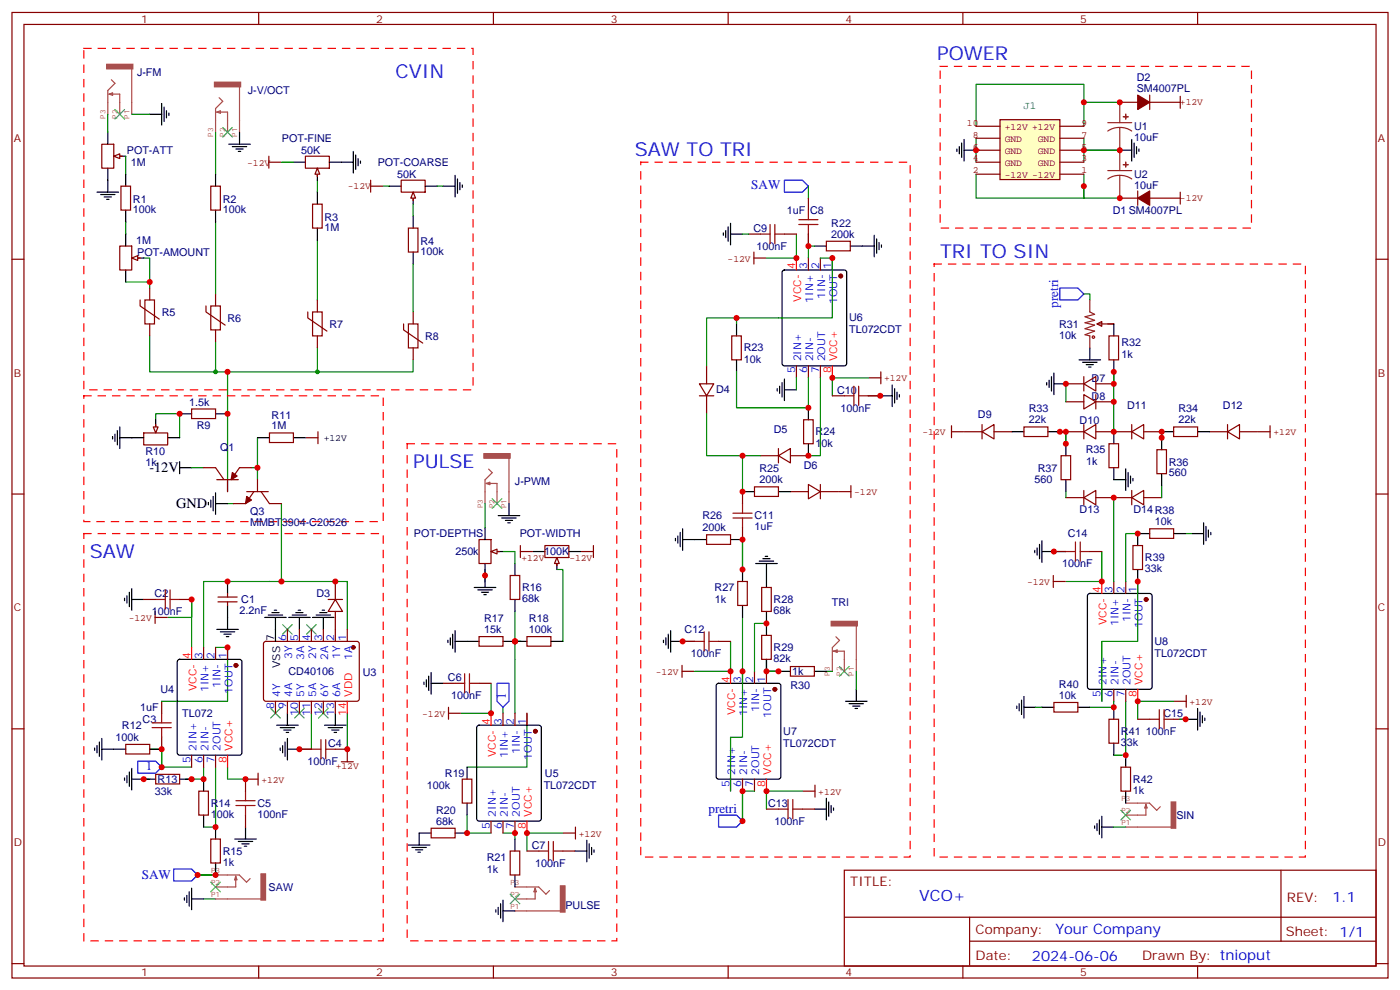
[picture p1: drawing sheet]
<svg xmlns="http://www.w3.org/2000/svg" width="412mm" height="292mm" viewBox="0 0 412 292" stroke-linecap="round" stroke-linejoin="round" font-family="sans-serif">
<path d="M83.3 183.9l2.8 2.9M86.1 183.9l-2.8 2.9M90.3 183.9l2.8 2.9M93.1 183.9l-2.8 2.9M79.7 208.6l2.8 2.9M82.5 208.6l-2.8 2.9M86.8 208.6l2.8 2.9M89.6 208.6l-2.8 2.9M93.8 208.6l2.9 2.9M96.7 208.6l-2.9 2.9M62.1 259.8l2.8 2.8M64.9 259.8l-2.8 2.8" fill="none" stroke="#3c3" stroke-width=".35"/>
<path d="M44.8 214.3h5.6M44.8 212.9h5.6M47.6 210v2.9M47.6 214.3v2.8" fill="none" stroke="#a10000" stroke-width=".35"/>
<g fill="none" stroke="#870000" stroke-width=".35">
<path d="M141.1 158.9h3.5v7h-3.5zM145.3 162.4h1.8M77.8 189.1l.5-.2h27.1l.4 .7v16.5l-.7 .4h-27.1l-.4-.7v-16.2zM84.7 185.3v3.6M88.2 185.3v3.6M91.7 185.3v3.6M95.2 185.3v3.6M98.8 185.3v3.6M102.3 185.3v3.6M47.6 206.5v3.5M47.6 217.1v3.5M81.1 206.5v3.5"/>
<path d="M84.7 206.5v3.5M88.2 206.5v3.5M91.7 206.5v3.5M95.2 206.5v3.5M98.8 206.5v3.5"/>
</g>
<g fill="none" stroke="#008700" stroke-width=".35">
<path d="M112.9 54.8h1.8M128.8 54.8h1.7M287.5 44.2h1.1M319.3 44.2h10.5M98.8 171.2h3.5v14.1M142.9 167.7v3.5M49.4 181.8h7v-5.3v14.1M63.5 190.6h3.5v15.9h-19.4M91.7 210v10.6h-3.5M102.3 210v10.6M144.6 201.2v8.8h-8.8M148.2 208.3v1.7"/>
<path d="M155.2 210v15.9h-17.6M47.6 220.6v5.3h8.8M60 225.9v3.5h-5.3M63.5 225.9v17.7h-3.5M67 225.9v3.5h5.3M137.6 240v5.3h7M148.2 245.3h3.5M165.8 245.3h-10.6v5.3M60 264.7h3.5"/>
</g>
<g fill="none" stroke="#850000" stroke-width=".35">
<path d="M79.2 47.8h3.5M79.2 46v3.5M109.2 54.8h3.5M109.2 53.1v3.5M153.3 162.4h3.5M153.3 160.7v3.5M171.3 162.4h3.5M174.8 160.7v3.5M132.1 210h3.5M132.1 208.3v3.5M100.5 224.3h3.6M102.3 220.8v3.5"/>
<path d="M166 245.3h3.5M169.5 243.6v3.5"/>
</g>
<g fill="none" stroke="#000" stroke-width=".35">
<path d="M100.5 47.8h3.6M104.1 44.6v6.3M104.8 45.6v4.3M105.5 46.7v2.1M106.2 47.4v.7M130.5 54.8h3.6M134.1 51.6v6.4M134.8 52.7v4.2M135.5 53.8v2.1M136.2 54.5v.7M281.9 43.9v.7M282.6 43.2v2.1"/>
<path d="M283.3 42.1v4.3M284 44.2h3.5M284 41.1v6.3M329.8 44.2h3.6M333.4 41.1v6.3M334.1 42.1v4.3M334.8 43.2v2.1M335.5 43.9v.7M142.9 155.4v3.5M36.7 176.2v.7M37.4 175.5v2.1M38.1 174.4v4.2"/>
<path d="M38.8 176.5h3.5M38.8 173.4v6.3M80.8 179.7h.7M87.8 179.7h.7M94.9 179.7h.7M139.7 173h6.3M140.8 173.7h4.2M141.8 174.4h2.1M142.5 175.1h.7M142.9 165.9v7.1M144.6 162.4h3.6M78 181.8h6.3"/>
<path d="M79 181.1h4.3M80.1 180.4h2.1M81.1 181.8v7.1M85 181.8h6.4M86.1 181.1h4.2M87.1 180.4h2.2M88.2 181.8v3.5M92.1 181.8h6.3M93.1 181.1h4.3M94.2 180.4h2.1M95.2 181.8v3.5M126.3 199.1v4.2"/>
<path d="M127 198v6.4M81.5 213.6h6.3M82.5 214.3h4.3M83.3 219.6v2.1M83.6 215h2.1M84 218.5v4.2M84.3 215.7h.7M84.7 210v3.6M84.7 217.5v6.3M95.6 213.6h6.4M96.7 214.3h4.2M97.7 215h2.1"/>
<path d="M98.4 215.7h.7M98.8 210v3.6M124.9 200.9v.7M125.6 200.2v2.1M127 201.2h3.5M82.5 220.3v.7M84.7 220.6h3.5M69.1 247.1h6.4M70.2 247.8h4.2M71.3 248.5h2.1M72 249.2h.7M72.3 243.6v3.5"/>
<path d="M120.3 248.8h6.3M121.4 249.6h4.2M122.4 250.3h2.1M123.1 251h.7M123.5 245.3v3.5M169.3 250.6h3.6M172.9 247.4v6.4M173.6 248.5v4.2M174.3 249.6v2.1M175 250.3v.7"/>
</g>
<path d="M146.4 201.2h3.5v5.3l-1.7 1.8-1.8-1.8z" fill="none" stroke="#00f" stroke-width=".35"/>
<circle cx="104.1" cy="190.6" r=".53" fill="#870000" stroke="#870000" stroke-width=".35"/>
<path d="M102.3 206.5v3.5" fill="none" stroke="#f00" stroke-width=".35"/>
<g fill="none" stroke="#a64a4a" stroke-width=".35">
<path d="M32.1 27.7h3.2v6M32.1 27.7l1.1-.3v.7zM32.8 23.5l1.1 1-2.2 2.2v7M38.8 20.3v13.4M63.9 33h3.1v5.9M63.9 33l1-.3v.7zM64.6 28.8l1 1-2.1 2.1v7M70.6 25.6v13.3M143.9 138.1l1.1 1.1-2.1 2.1v7M149.9 135v13.3M143.2 142.4h3.2v5.9M143.2 142.4l1.1-.4v.7z"/>
<path d="M63.5 257.7h7l2.1 2.1 1.1-1.1M69.4 258v3.2h-5.9M69.4 258l.4 1.1h-.7zM63.5 264.7h13.3M151.7 261.2h7l2.1 2.1 1.1-1M151.7 268.3h13.3M157.6 261.5v3.2h-5.9M157.6 261.5l.4 1.1h-.7z"/>
</g>
<g fill="#a64a4a" stroke="#a64a4a" stroke-width=".29">
<path d="M142.5 133.5h7.8v1.5h-7.8z"/>
<path d="M31.4 18.9h7.8v1.4h-7.8z"/>
<path d="M63.1 24.2h7.8v1.4h-7.8z"/>
<path d="M165 260.8h1.5v7.8h-1.5z"/>
<path d="M76.8 257.3h1.5v7.8h-1.5z"/>
</g>
<path d="M144.6 162.4l1.8-.7v1.4z" fill="#f0f0f0" stroke="#870000" stroke-width=".35"/>
<g fill="none" stroke="#000" stroke-width=".35">
<path d="M157 162.4h3.5M164 164.2v3.5M167.6 162.4h3.5M131.9 188.5v.7M132.6 187.8v2.1M133.3 186.8v4.2M134.1 188.9h3.5M134.1 185.7v6.4M36.7 229.1v.7M37.4 228.4v2.1M38.1 227.3v4.3M38.8 229.4h3.5"/>
<path d="M38.8 226.3v6.3"/>
</g>
<path d="M164 167.7h1.8v21.2" fill="none" stroke="#008700" stroke-width=".35"/>
<path d="M160.5 160.7h7.1v3.5h-7.1zM164 164.9v1.8" fill="none" stroke="#870000" stroke-width=".35"/>
<path d="M164 164.2l.7 1.7h-1.4z" fill="#f0f0f0" stroke="#870000" stroke-width=".35"/>
<path d="M63.5 38.9v12.4M93.5 53.1v3.5M42.3 76h1.8v8.8M121.7 60.1v3.5M37 83h7.1" fill="none" stroke="#008700" stroke-width=".35"/>
<path d="M93.5 70.7v17.6M44.1 98.9v10.6h19.4M63.5 100.7v8.8M63.5 109.5h30M93.5 102.4v7.1M121.7 106v3.5h-28.2" fill="none" stroke="#008500" stroke-width=".35"/>
<path d="M114.7 54.8h3.5M121.7 56.6v3.5M125.2 54.8h3.6" fill="none" stroke="#000" stroke-width=".35"/>
<path d="M118.2 53.1h7v3.5h-7zM121.7 57.3v1.8" fill="none" stroke="#870000" stroke-width=".35"/>
<path d="M121.7 56.6l.7 1.7h-1.4z" fill="#f0f0f0" stroke="#870000" stroke-width=".35"/>
<g fill="none" stroke="#000" stroke-width=".35">
<path d="M44.1 33.7h3.5M47.6 30.5v6.3M48.3 31.5v4.3M49 32.6v2.1M49.7 33.3v.7M70.6 38.9v3.6M67.4 42.5h6.3M68.4 43.2h4.3M69.5 43.9h2.1M70.2 44.6h.7M33.2 128.6v.7M33.9 127.8v2.2"/>
<path d="M34.6 126.8v4.2M35.3 128.9h3.5M35.3 125.7v6.4M52.9 137.7h3.5M52.9 136v3.5M61.4 148v.7M62.1 147.2v2.2M62.8 146.2v4.2M63.5 148.3h3.5M63.5 145.1v6.4M146.8 151.8h6.3M147.8 152.5h4.2"/>
<path d="M148.9 153.2h2.1M149.6 154h.7M149.9 148.3v3.5M28.6 219.6v2.1M29.3 218.5v4.2M30 217.5v6.3M27.9 220.3v.7M30 220.6h3.5M54.3 264.4v.7M55 263.7v2.1M55.7 262.6v4.2M56.4 264.7h3.6"/>
<path d="M56.4 261.5v6.4M146 267.9v.7M146.8 267.2v2.1M147.5 266.1v4.3M148.2 268.3h3.5M148.2 265.1v6.3"/>
</g>
<path d="M33.9 32.2l2.8 2.9M36.7 32.2l-2.8 2.9M65.6 37.5l2.8 2.9M68.4 37.5l-2.8 2.9M150.3 263.3l2.8 2.8M153.1 263.3l-2.8 2.8" fill="none" stroke="#3c3" stroke-width=".35"/>
<path d="M45.9 123.6v-1.8h7v7.1M56.4 137.7h3.6M67 148.3h1.8" fill="none" stroke="#008700" stroke-width=".35"/>
<path d="M344.1 30.1h3.6M347.7 28.4v3.5M344.1 58.3h3.6M347.7 56.6v3.5M90.1 128.9h3.6M93.7 127.1v3.6" fill="none" stroke="#850000" stroke-width=".35"/>
<path d="M287.5 37.2v-12.4h31.8v12.4M287.5 51.3v7h31.8v-7M287.5 40.7v7.1M319.3 40.7v3.5h10.5h-10.5v3.6M67 109.5v35.3M75.8 128.9v8.8h-1.7M60 171.2v19.4M79.4 171.2h19.4" fill="none" stroke="#008500" stroke-width=".35"/>
<path d="M294.6 35.2h17.6v17.7h-17.6z" fill="#ffffc2" stroke="#850000" stroke-width=".35"/>
<path d="M287.5 37.2h7.1M312.2 37.2h7.1M287.5 51.3h7.1M287.5 47.8h7.1M287.5 44.2h7.1M287.5 40.7h7.1M312.2 51.3h7.1M312.2 47.8h7.1M312.2 44.2h7.1M312.2 40.7h7.1" fill="none" stroke="#850000" stroke-width=".35"/>
<path d="M319.3 30.1h10.5M319.3 54.8v3.5h10.5" fill="none" stroke="#008500" stroke-width=".35"/>
<path d="M38.8 33.7h5.3" fill="none" stroke="#008700" stroke-width=".35"/>
<path d="M31.7 38.9v3.6M31.7 49.5v3.6M33.5 46h3.5" fill="none" stroke="#000" stroke-width=".35"/>
<path d="M30 42.5h3.5v7h-3.5zM34.2 46h1.8" fill="none" stroke="#870000" stroke-width=".35"/>
<path d="M33.5 46l1.8-.7v1.4z" fill="#f0f0f0" stroke="#870000" stroke-width=".35"/>
<path d="M31.7 33.7v5.2M37 46v5.3M37 65.4v3.5M121.7 77.8v14.1M153.5 188.9h-1.8v21.1M44.1 220.6h3.5v5.3M63.5 254.1v3.6h-5.3" fill="none" stroke="#008700" stroke-width=".35"/>
<g fill="none" stroke="#000" stroke-width=".35">
<path d="M28.6 56.6h6.3M29.6 57.3h4.3M30.7 58h2.1M31.4 58.7h.7M31.7 53.1v3.5M37 51.3v3.5M63.5 51.3v3.5M93.5 56.6v3.5M37 61.9v3.5M37 68.9v3.6M37 79.5v3.5M38.8 76h3.5"/>
<path d="M63.5 61.9v3.5M93.5 67.2v3.5M121.7 63.6v3.6M121.7 74.2v3.6M52.9 121.8h3.5M63.5 121.8h3.5"/>
</g>
<path d="M45.7 181.8h3.5M45.7 180.1v3.5M72.5 229.4h3.5M76 227.7v3.5" fill="none" stroke="#850000" stroke-width=".35"/>
<g fill="none" stroke="#870000" stroke-width=".35">
<path d="M35.6 54.8h2.9v7.1h-2.9zM62.1 54.8h2.8v7.1h-2.8zM35.3 72.5h3.5v7h-3.5zM39.5 76h1.8M92.1 60.1h2.8v7.1h-2.8zM120.3 67.2h2.8v7h-2.8zM41.3 88.3v1.8l5.6 3.9M42.7 88.3h2.8v7.1h-2.8zM44.1 84.8v3.5M44.1 95.4v3.5M60.7 90.1v1.8l5.6 3.8M62.1 90.1h2.8v7.1h-2.8z"/>
<path d="M63.5 86.6v3.5M63.5 97.2v3.5M90.7 91.9v1.7l5.6 3.9M92.1 91.9h2.8v7h-2.8zM93.5 88.3v3.6M93.5 98.9v3.5M118.9 95.4v1.8l5.6 3.8M120.3 95.4h2.8v7h-2.8zM121.7 91.9v3.5M121.7 102.4v3.6M56.4 120.4h7.1v2.9h-7.1z"/>
</g>
<path d="M63.5 65.4v21.2" fill="none" stroke="#008500" stroke-width=".35"/>
<path d="M38.8 76l1.8-.7v1.4z" fill="#f0f0f0" stroke="#870000" stroke-width=".35"/>
<g fill="none" stroke="#870000" stroke-width=".35">
<path d="M238.1 76v3.5M241.7 76v3.5M245.2 76v3.5M215.5 98.9h2.9v7.1h-2.9zM323.1 95.4l1.5-.7v1.4zM323.1 95.4h5M206 113h4.3l-2.2 3.6zM206 116.6h4.3M208.1 107.7v5.3M208.1 116.6v5.2M234.6 107.7v3.6M238.1 107.7v3.6"/>
<path d="M241.7 107.7v3.6M314 118.3h5.3M314 113h5.3M319.3 116.2l3.5 2.1-3.5 2.1zM319.3 113l3.5-2.1v4.2zM319.3 110.9v4.2M322.8 116.2v4.2M322.8 118.3h5.3M322.8 113h5.3M42.3 127.5h7.1v3.5h-7.1zM45.9 125v1.8M60 137.7h3.5l2.5 3.6"/>
<path d="M74.1 137.7h-3.5l-2.5 3.6M224 134.2h5.3M229.3 134.2l3.5-2.1v4.2zM229.3 132.1v4.2M232.8 134.2h5.3M236.7 123.6h2.8v7.1h-2.8zM284 127.1h5.3M289.3 127.1l3.5-2.1v4.3zM289.3 125v4.3M292.8 127.1h5.3M314 127.1h5.3M319.3 127.1l3.5-2.1v4.3z"/>
<path d="M319.3 125v4.3M322.8 127.1h10.6M333.4 127.1l3.5-2.1v4.3zM333.4 125v4.3M336.9 127.1h5.3M356.3 127.1h5.3M361.6 127.1l3.5-2.1v4.3zM361.6 125v4.3M365.1 127.1h5.3M63.9 141.3h6.3M67 141.3v3.5M232.8 144.8h5.3"/>
<path d="M238.1 142.7l3.6 2.1-3.6 2.1zM241.7 142.7v4.2M241.7 144.8h5.2M314 146.5h5.3M319.3 146.5l3.5-2.1v4.3zM319.3 144.4v4.3M322.8 146.5h10.6M333.4 146.5l3.5-2.1v4.3zM333.4 144.4v4.3M336.9 146.5h5.3M96.7 176.5h4.2M98.8 176.5l2.1 3.6h-4.2z"/>
<path d="M98.8 171.2v5.3M328.1 171.2v3.6M331.6 171.2v3.6M335.1 171.2v3.6M60 190.6v3.6M63.5 190.6v3.6M67 190.6v3.6M98.8 180.1v5.2M218.7 197.7v3.5M222.2 197.7v3.5M225.8 197.7v3.5M148.2 210v3.6"/>
<path d="M151.7 210v3.6M155.2 210v3.6M324.6 203v3.5M328.1 203v3.5M331.6 203v3.5M56.4 222.4v3.5M60 222.4v3.5M63.5 222.4v3.5M215.2 229.4v3.6M218.7 229.4v3.6M222.2 229.4v3.6M144.6 241.8v3.5"/>
<path d="M148.2 241.8v3.5M151.7 241.8v3.5"/>
</g>
<g fill="#870000" stroke="#870000" stroke-width=".35">
<path d="M68.4 139.1l1.4 1.1-1.7 1.1z"/>
<circle cx="69.5" cy="195.9" r=".53"/>
<circle cx="157.7" cy="215.3" r=".53"/>
<circle cx="247.6" cy="81.3" r=".53"/>
<circle cx="228.2" cy="203" r=".53"/>
<circle cx="337.6" cy="176.5" r=".53"/>
</g>
<path d="M231.1 53.1h5.3l1.7 1.7-1.7 1.8h-5.3zM40.6 224.2h5.3l1.7 1.7-1.7 1.8h-5.3zM51.2 255.9h5.2l1.8 1.8-1.8 1.7h-5.2z" fill="none" stroke="#00f" stroke-width=".35"/>
<g fill="none" stroke="#008700" stroke-width=".35">
<path d="M238.1 54.8v3.5M234.6 68.9v7.1h-8.8M238.1 68.9v7.1M241.7 76h3.5v17.6h-37.1v14.1M217 93.6v1.8M217 109.5v10.6h21.1v-8.8M234.6 111.3v3.5M241.7 111.3v22.9h-3.6M255.8 111.3h-10.6v5.3M328.1 109.5v17.6M208.1 121.8v12.4h15.9M218.7 134.2v10.6"/>
<path d="M328.1 146.5v24.7M335.1 157.1h-3.5v14.1M310.4 162.4h3.6M324.6 162.4v8.8h-10.6M335.1 171.2v17.7h-10.5v17.6M151.7 180.1v8.8M201.1 188.9h3.5M215.2 188.9v8.8h-10.6M218.7 181.8v35.3h-3.5v15.9M225.8 183.6h-3.6v14.1M225.8 194.2v3.5h3.5M243.4 197.7h1.8"/>
<path d="M252.2 197.7v5.3M321 208.3h7.1M331.6 206.5v15.9h-3.5M345.7 206.5h-10.6v5.3M236.4 233h-10.6v5.3M58.2 257.7h5.3M151.7 245.3v1.8"/>
</g>
<path d="M24.7 14.3h114.6v100.5h-114.6zM276.9 19.5h91.8v47.7h-91.8zM188.7 47.8h79.4v204.6h-79.4zM119.9 130.7h61.8v146.4h-61.8zM24.7 157.1h88.2v120h-88.2z" fill="none" stroke="#f00" stroke-width=".35" stroke-dasharray="2.1 2.1"/>
<g fill="none" stroke="#000" stroke-width=".35">
<path d="M213.1 68.6v.7M213.8 67.9v2.1M214.5 66.8v4.2M215.2 68.9h3.5M215.2 65.8v6.3M230.6 79.7l.5-.2h17.6l.7 .4v27.1l-.4 .7h-17.9l-.7-.4v-27.1zM254 72.5h3.5M257.5 69.3v6.3M258.2 70.3v4.3M258.9 71.4v2.1M259.6 72.1v.7M217 95.4v3.5"/>
<path d="M217 106v3.5M229 114.4v.7M229.7 113.7v2.2M230.4 112.7v4.2M231.1 114.8h3.5M231.1 111.6v6.4M259.3 116.6h3.5M262.8 113.4v6.3M263.5 114.4v4.3M264.2 115.5v2.1M264.9 116.2v.7M308.3 112.7v.7"/>
<path d="M309 112v2.1M309.7 110.9v4.2M310.4 113h3.6M310.4 109.9v6.3M317.9 106h6.3M318.9 106.7h4.2M320 107.4h2.1M320.7 108.1h.7M321 102.4v3.6M38.8 128.9h3.5M45.9 123.6v3.5M49.4 128.9h3.5"/>
<path d="M238.1 120.1v3.5M238.1 130.7v3.5M331.6 138.1v6.3M332.3 139.1v4.3M199 158.5v.7M199.7 157.8v2.1M200.4 156.8v4.2M201.1 158.9h3.5M201.1 155.7v6.4M306.9 159.2v6.4M328.1 141.3h3.5M333 140.2v2.1"/>
<path d="M333.7 140.9v.7M351 157.1h3.5M354.5 154v6.3M355.2 155v4.2M356 156.1v2.1M356.7 156.8v.7M222.6 165.9h6.4M223.7 165.2h4.2M224.7 164.5h2.1M225.4 163.8h.7M225.8 165.9v3.6M304.8 162.1v.7"/>
<path d="M305.5 161.4v2.1M306.2 160.3v4.2M306.9 162.4h3.5M320.6 175l.4-.2h17.7l.6 .4 .1 27.1-.5 .6-17.9 .1-.6-.5-.1-27zM52.4 194.4l.5-.2h17.7l.6 .4 .1 27.1-.5 .6-17.9 .1-.6-.5-.1-27zM195.4 188.5v.7M196.1 187.8v2.1M196.8 186.8v4.2M197.6 188.9h3.5M197.6 185.7v6.4M140.6 213.8l.5-.2h17.6l.7 .4 .1 27.1-.5 .6-17.9 .1-.6-.5-.1-27zM211.2 201.4l.5-.2h17.6l.7 .5v27l-.5 .7h-17.8l-.7-.4v-27.1z"/>
<path d="M249.1 206.5h6.3M250.1 207.2h4.3M251.2 207.9h2.1M251.9 208.6h.7M252.2 203v3.5M299.5 207.9v.7M300.2 207.2v2.1M300.9 206.2v4.2M301.6 208.3h3.6M301.6 205.1v6.4M349.2 211.8h3.6M352.8 208.6v6.4"/>
<path d="M353.5 209.7v4.2M354.2 210.7v2.2M354.9 211.5v.7M239.9 238.3h3.5M243.4 235.1v6.3M244.1 236.1v4.3M244.8 237.2v2.1M245.5 237.9v.7M322.4 243.2v.7M323.1 242.5v2.1M323.8 241.4v4.3M324.6 243.6h3.5"/>
<path d="M324.6 240.4v6.3"/>
</g>
<path d="M234.6 76v3.5M245.2 107.7v3.6M324.6 171.2v3.6M56.4 190.6v3.6M215.2 197.7v3.5M144.6 210v3.6M335.1 203v3.5M67 222.4v3.5M225.8 229.4v3.6M155.2 241.8v3.5" fill="none" stroke="#f00" stroke-width=".35"/>
<path d="M247.3 196.3l2.8 2.8M250.1 196.3l-2.8 2.8M330.2 238.6l2.8 2.8M333 238.6l-2.8 2.8" fill="none" stroke="#3c3" stroke-width=".35"/>
<g fill="none" stroke="#850000" stroke-width=".35">
<path d="M222.1 76h3.5M222.1 74.2v3.6M255.9 111.3h3.6M259.5 109.5v3.5M280.3 127.1h3.5M280.3 125.4v3.5M370.6 127.1h3.5M374.1 125.4v3.5M247.1 144.8h3.5M250.6 143v3.5M310.3 171.2h3.5M310.3 169.5v3.5"/>
<path d="M200.9 197.7h3.5M200.9 195.9v3.6M345.9 206.5h3.5M349.4 204.8v3.5M236.5 233h3.6M240.1 231.2v3.5"/>
</g>
<path d="M245.5 191.8h3.2v5.9M245.5 191.8l1.1-.4v.7zM246.2 187.5l1.1 1.1-2.1 2.1v7M252.2 184.3v13.4M331.6 236.5h7l2.1 2.1 1.1-1M337.6 236.9v3.1h-6M337.6 236.9l.3 1h-.7zM331.6 243.6h13.4" fill="none" stroke="#a64a4a" stroke-width=".35"/>
<g fill="#a64a4a" stroke="#a64a4a" stroke-width=".29">
<path d="M244.8 182.9h7.8v1.4h-7.8z"/>
<path d="M345 236.1h1.4v7.8h-1.4z"/>
</g>
<path d="M321 88.3v3.6l1.4 .7-2.8 .7 2.8 1-2.8 .7 2.8 .7-2.8 1.1 2.8 .7-2.8 1.1 1.4 .3v3.5" fill="none" stroke="#8c2424" stroke-width=".35"/>
<circle cx="322.1" cy="99.3" r=".35" fill="none" stroke="#a10000" stroke-width=".35"/>
<path d="M45.2 125.7h1.4l-.7 1.8z" fill="#f0f0f0" stroke="#870000" stroke-width=".35"/>
<path d="M312.2 84.8h5.3l1.8 1.8-1.8 1.7h-5.3zM211.7 240h5.3l1.7 1.8-1.7 1.8h-5.3z" fill="none" stroke="#00f" stroke-width=".35"/>
<g fill="none" stroke="#008700" stroke-width=".35">
<path d="M218.7 68.9h1.8M238.1 72.5h1.8M319.3 86.6h1.7v1.7M255.8 116.6h3.5M314 113v5.3M328.1 109.5v3.5M75.8 137.7v3.6M314 127.1h-1.8h1.8v3.6M342.2 127.1v1.8M82.9 148.3v22.9M142.9 148.3v7.1M218.7 158.9v8.8"/>
<path d="M314 144.8v1.7M342.2 143v3.5M349.2 157.1h1.8M148.2 162.4h3.5v3.5M225.8 197.7h3.5M305.2 208.3h1.7M328.1 206.5v1.8M347.5 211.8h1.7M42.3 229.4h1.8M218.7 233v8.8v-8.8h3.5M328.1 243.6h3.5"/>
</g>
<g fill="none" stroke="#000" stroke-width=".35">
<path d="M86.4 47.8h3.6M93.5 49.5v3.6M97 47.8h3.5M239.9 72.5h3.5M250.5 72.5h3.5M328.1 95.4v3.5M328.1 106v3.5M75.8 128.9h3.6M86.4 128.9h3.6M298.1 127.1h3.5M308.7 127.1h3.5M314 130.7v3.5"/>
<path d="M328.1 127.1v3.6M328.1 137.7v3.6M342.2 128.9v3.5M342.2 139.5v3.5M342.2 127.1h3.5M352.8 127.1h3.5M204.6 158.9h3.5M215.2 158.9h3.5M218.7 144.8h3.5M229.3 144.8h3.5M314 141.3v3.5M67 171.2v3.6"/>
<path d="M67 178.3v7M151.7 165.9v3.6M151.7 176.5v3.6M218.7 167.7v3.5M218.7 178.3v3.5M225.8 169.5v3.5M63.9 185.3h6.3M64.9 186.1h4.2M66 186.8h2.1M66.7 187.5h.7M137.6 188.9h3.5M148.2 188.9h7"/>
<path d="M162.3 188.9h3.5M225.8 180.1v7M225.8 194.2v3.5M229.3 197.7h3.5M239.9 197.7h3.5M33.5 220.6h3.5M42.3 229.4h3.6M44.1 220.6h3.5M52.9 229.4h3.5M60 229.4v3.6M137.6 225.9v3.5M137.6 236.5v3.5"/>
<path d="M331.6 222.4v3.5M331.6 233v3.5M60 240v3.6M63.5 243.6v3.5M63.5 254.1v3.6M123.5 245.3h3.5M134.1 245.3h3.5M151.7 247.1v3.5M151.7 257.7v3.5"/>
</g>
<g fill="none" stroke="#870000" stroke-width=".35">
<path d="M3.5 3.7h405.4v284.3h-405.4zM7.1 7.2h398.2v277.3h-398.2zM76.2 3.7v3.5M145.3 3.7v3.5M214.5 3.7v3.5M283.6 3.7v3.5M352.8 3.7v3.5M90 46h7v3.5h-7zM93.5 50.2v1.8M238.1 58.3v3.6M3.5 76.3h3.6M220.5 68.9h3.5"/>
<path d="M231.1 68.9h3.5M238.1 68.9v3.6M243.4 71h7.1v2.9h-7.1zM405.3 76.3h3.6M326.7 98.9h2.8v7.1h-2.8zM245.2 116.6h3.5M255.8 116.6h3.5M79.4 127.5h7v2.8h-7zM301.6 125.7h7.1v2.9h-7.1zM312.6 134.2h2.8v7.1h-2.8zM326.7 130.7h2.8v7h-2.8zM340.8 132.4h2.8v7.1h-2.8z"/>
<path d="M345.7 125.7h7.1v2.9h-7.1zM3.5 145.5h3.6M208.1 157.5h7.1v2.8h-7.1zM218.7 144.8v3.5M218.7 155.4v3.5M222.2 143.4h7.1v2.8h-7.1zM405.3 145.5h3.6M42.3 176.5h3.6M52.9 176.5h3.5M64.2 177.2h5.6M64.2 175.8h5.6M67 174.8v1"/>
<path d="M67 177.2v1.1M150.3 169.5h2.8v7h-2.8zM217.3 171.2h2.8v7.1h-2.8zM224.4 173h2.8v7.1h-2.8zM310.4 162.4h3.6M321 162.4h3.6M141.1 187.5h7.1v2.8h-7.1zM155.2 187.5h7.1v2.8h-7.1zM201.1 188.9h3.5M211.7 188.9h3.5M224.4 187.1h2.8v7.1h-2.8zM232.8 196.3h7.1v2.8h-7.1z"/>
<path d="M3.5 214.6h3.6M37 219.2h7.1v2.8h-7.1zM130.5 201.2h3.6M141.1 201.2h3.5M335.1 211.8h3.6M345.7 211.8h3.5M405.3 214.6h3.6M45.9 228h7v2.9h-7zM58.6 233h2.8v7h-2.8zM72.3 229.4v3.6M88.2 220.6h3.5M98.8 220.6h3.5"/>
<path d="M136.2 229.4h2.8v7.1h-2.8zM225.8 238.3h3.5M236.4 238.3h3.5M330.2 225.9h2.8v7.1h-2.8zM62.1 247.1h2.8v7h-2.8zM72.3 240v3.6M127 243.9h7.1v2.8h-7.1zM150.3 250.6h2.8v7.1h-2.8zM155.2 250.6h3.5M165.8 250.6h3.5M248.7 256.3h156.6v28.2h-156.6zM377.3 256.3v20.9"/>
<path d="M248.7 270.1h156.5M285.6 277.2h119.6M285.6 270.1v14.1M3.5 283.8h3.6M76.2 284.5v3.5M145.3 284.5v3.5M214.5 284.5v3.5M283.6 284.5v3.5M352.8 284.5v3.5M405.3 283.8h3.6"/>
</g>
<g fill="none" stroke="#a10000" stroke-width=".35">
<path d="M224 68.9h2.8M226.8 66.1v5.7M228.2 68.9h2.9M228.2 66.1v5.7M235.3 64.7h5.6M235.3 66.1h5.6M238.1 61.9v2.8M238.1 66.1v2.8M248.7 116.6h2.8M251.5 113.7v5.7M252.9 116.6h2.9M252.9 113.7v5.7"/>
<path d="M215.9 151.1h5.6M215.9 152.5h5.6M218.7 148.3v2.8M218.7 152.5v2.9M316.8 159.6v5.6M318.2 159.6v5.6M45.9 176.5h2.8M48.7 173.7v5.7M50.1 176.5h2.8M50.1 173.7v5.7M314 162.4h2.8M318.2 162.4h2.8"/>
<path d="M136.9 198.4v5.6M138.3 198.4v5.6M204.6 188.9h2.8M207.4 186.1v5.6M208.8 188.9h2.9M208.8 186.1v5.6M94.5 217.8v5.6M96 217.8v5.6M134.1 201.2h2.8M138.3 201.2h2.8M338.7 211.8h2.8M341.5 209v5.6"/>
<path d="M342.9 211.8h2.8M342.9 209v5.6M69.5 237.2h5.6M69.5 235.8h5.6M72.3 233v2.8M72.3 237.2v2.8M91.7 220.6h2.8M96 220.6h2.8M229.3 238.3h2.8M232.1 235.4v5.7M233.5 238.3h2.9M233.5 235.4v5.7"/>
<path d="M158.7 250.6h2.9M161.6 247.8v5.6M163 250.6h2.8M163 247.8v5.6"/>
</g>
<path d="M145 146.9l2.8 2.8M147.8 146.9l-2.8 2.8" fill="none" stroke="#3c3" stroke-width=".35"/>
<path d="M275.2 77.8h109.3v174.6h-109.3zM24.7 116.6h88.2v37h-88.2z" fill="none" stroke="#f00" stroke-width=".35" stroke-dasharray="2.1 2.1"/>
<path d="M60 171.2h19.4" fill="none" stroke="#008500" stroke-width=".35"/>
<path d="M93.5 49.5l.7 1.8h-1.4z" fill="#f0f0f0" stroke="#870000" stroke-width=".35"/>
<path d="M82.9 47.8h3.5" fill="none" stroke="#008700" stroke-width=".35"/>
<g fill="none" stroke="#870000" stroke-width=".35">
<path d="M329.8 30.1h5.3M338.7 28v4.2M338.7 30.1h5.3M329.8 58.3h5.3M335.1 56.2v4.3M338.7 58.3h5.3M72.7 144.8h6.3M74.8 144.8l-2.5 3.5h-3.5M75.8 141.3v3.5M76.9 144.8l2.5 3.5h3.5M338.7 155.7h7v2.8h-7zM333.7 160.7h2.8v7h-2.8z"/>
<path d="M310.4 206.9h7.1v2.8h-7.1zM326.7 211.8h2.8v7.1h-2.8z"/>
</g>
<g fill="#870000" stroke="#870000" stroke-width=".35">
<path d="M335.1 58.3l3.6-2.1v4.3z"/>
<path d="M335.1 28l3.6 2.1-3.6 2.1z"/>
<path d="M72.7 146.2l1.4 1-1.8 1.1z"/>
</g>
<path d="M326.3 36.1h7.1M329.8 37.5l-1.8 .3-1.7 .8M329.8 37.5l1.9 .3 1.7 .8M329.8 30.1v6M329.8 37.5v12.7M326.3 50.2h7.1M329.8 51.6l-1.8 .3-1.7 .8M329.8 51.6l1.9 .3 1.7 .8M329.8 51.6v6.7" fill="none" stroke="#8c2424" stroke-width=".35"/>
<g fill="#8c2424" stroke="#8c2424" stroke-width=".35">
<path d="M330.9 34.4h1.4z"/>
<path d="M331.6 33.7v1.4z"/>
<path d="M330.9 48.5h1.4z"/>
<path d="M331.6 47.8v1.4z"/>
</g>
<path d="M338.7 157.1h-3.6v3.6M345.7 157.1h3.5M335.1 167.7v3.5M306.9 208.3h3.5M317.5 208.3h3.5M328.1 208.3v3.5M328.1 218.9v3.5" fill="none" stroke="#000" stroke-width=".35"/>
<g fill="#c00">
<circle cx="137.6" cy="245.3" r=".88"/>
<circle cx="67" cy="190.6" r=".88"/>
<circle cx="155.2" cy="245.3" r=".88"/>
<circle cx="144.6" cy="210" r=".88"/>
<circle cx="151.7" cy="245.3" r=".88"/>
<circle cx="47.6" cy="225.9" r=".88"/>
<circle cx="98.8" cy="171.2" r=".88"/>
<circle cx="319.3" cy="54.8" r=".88"/>
<circle cx="287.5" cy="44.2" r=".88"/>
<circle cx="319.3" cy="44.2" r=".88"/>
</g>
<g fill="#008500">
<circle cx="63.5" cy="109.5" r=".71"/>
<circle cx="93.5" cy="109.5" r=".71"/>
</g>
<g fill="#c00">
<circle cx="47.6" cy="220.6" r=".88"/>
<circle cx="52.9" cy="121.8" r=".88"/>
<circle cx="151.7" cy="188.9" r=".88"/>
<circle cx="329.8" cy="44.2" r=".88"/>
<circle cx="234.6" cy="76" r=".88"/>
<circle cx="245.2" cy="111.3" r=".88"/>
<circle cx="245.2" cy="76" r=".88"/>
<circle cx="238.1" cy="120.1" r=".88"/>
<circle cx="238.1" cy="134.2" r=".88"/>
<circle cx="218.7" cy="134.2" r=".88"/>
<circle cx="217" cy="93.6" r=".88"/>
<circle cx="335.1" cy="206.5" r=".88"/>
<circle cx="324.6" cy="171.2" r=".88"/>
<circle cx="225.8" cy="233" r=".88"/>
<circle cx="215.2" cy="197.7" r=".88"/>
<circle cx="225.8" cy="197.7" r=".88"/>
<circle cx="218.7" cy="197.7" r=".88"/>
<circle cx="218.7" cy="233" r=".88"/>
<circle cx="328.1" cy="146.5" r=".88"/>
<circle cx="328.1" cy="127.1" r=".88"/>
<circle cx="314" cy="113" r=".88"/>
<circle cx="238.1" cy="72.5" r=".88"/>
<circle cx="328.1" cy="118.3" r=".88"/>
<circle cx="328.1" cy="113" r=".88"/>
<circle cx="314" cy="127.1" r=".88"/>
<circle cx="218.7" cy="144.8" r=".88"/>
<circle cx="218.7" cy="158.9" r=".88"/>
<circle cx="319.3" cy="30.1" r=".88"/>
<circle cx="56.4" cy="176.5" r=".88"/>
<circle cx="72.3" cy="229.4" r=".88"/>
<circle cx="102.3" cy="220.6" r=".88"/>
<circle cx="88.2" cy="220.6" r=".88"/>
<circle cx="259.3" cy="116.6" r=".88"/>
<circle cx="201.1" cy="188.9" r=".88"/>
<circle cx="310.4" cy="162.4" r=".88"/>
<circle cx="349.3" cy="211.8" r=".88"/>
<circle cx="60" cy="229.4" r=".88"/>
<circle cx="56.4" cy="229.4" r=".88"/>
<circle cx="42.3" cy="229.4" r=".88"/>
<circle cx="63.5" cy="257.7" r=".88"/>
<circle cx="63.5" cy="243.6" r=".88"/>
<circle cx="58.2" cy="257.7" r=".88"/>
<circle cx="218.7" cy="167.7" r=".88"/>
<circle cx="225.8" cy="183.6" r=".88"/>
<circle cx="229.3" cy="197.7" r=".88"/>
<circle cx="328.1" cy="109.5" r=".88"/>
<circle cx="342.2" cy="127.1" r=".88"/>
<circle cx="342.2" cy="128.9" r=".88"/>
<circle cx="314" cy="130.7" r=".88"/>
<circle cx="312.2" cy="127.1" r=".88"/>
<circle cx="218.7" cy="241.8" r=".88"/>
<circle cx="331.6" cy="222.4" r=".88"/>
<circle cx="142.9" cy="169.5" r=".88"/>
<circle cx="75.8" cy="137.7" r=".88"/>
<circle cx="67" cy="121.8" r=".88"/>
<circle cx="67" cy="109.5" r=".88"/>
<circle cx="82.9" cy="171.2" r=".88"/>
<circle cx="67" cy="171.2" r=".88"/>
<circle cx="44.1" cy="83" r=".88"/>
<circle cx="329.8" cy="30.1" r=".88"/>
<circle cx="329.8" cy="58.3" r=".88"/>
<circle cx="335.1" cy="171.2" r=".88"/>
<circle cx="328.1" cy="208.3" r=".88"/>
<circle cx="335.1" cy="157.1" r=".88"/>
</g>
<g font-size="5.6" fill="#00f">
<text x="276.1" y="17.7">POWER</text>
<text x="116.5" y="22.9">CVIN</text>
<text x="187" y="46">SAW TO TRI</text>
<text x="276.9" y="76">TRI TO SIN</text>
<text x="121.7" y="137.7">PULSE</text>
<text x="26.5" y="164.2">SAW</text>
</g>
<text font-size="4.6" fill="#00f" x="270.8" y="265.3">VCO+</text>
<g font-size="4.2">
<text x="44" y="139.1">-12V</text>
<text x="51.9" y="149.7">GND</text>
</g>
<g font-size="4.2" fill="#00f">
<text x="392.5" y="265.5">1.1</text>
<text x="310.9" y="275.1">Your Company</text>
<text x="304" y="282.9">2024-06-06</text>
</g>
<g font-size="3.9" fill="#00f">
<text x="221.3" y="55.7">SAW</text>
<text x="311.7" y="90.6" transform="rotate(-90 311.7 90.6)">pretri</text>
<text x="149" y="205.9" transform="rotate(-90 149 205.9)">1</text>
<text x="43" y="226.8">1</text>
<text x="208.7" y="239.5">pretri</text>
<text x="41.7" y="258.9">SAW</text>
</g>
<g font-size="3.9" fill="#800">
<text x="250.5" y="260.8">TITLE:</text>
<text x="379.1" y="265.5">REV:</text>
<text x="287.4" y="275">Company:</text>
<text x="378.7" y="275.7">Sheet: 1/1</text>
<text x="287.4" y="282.7">Date:</text>
<text x="336.4" y="282.8">Drawn By: tnioput</text>
</g>
<g font-size="3.2" fill="#800">
<text x="41.6" y="6.7">1</text>
<text x="110.8" y="6.7">2</text>
<text x="179.9" y="6.7">3</text>
<text x="249.1" y="6.7">4</text>
<text x="318.2" y="6.7">5</text>
<text x="4.1" y="41.8">A</text>
<text x="405.9" y="41.8">A</text>
<text x="4.1" y="110.9">B</text>
<text x="405.9" y="110.9">B</text>
<text x="4.1" y="180.1">C</text>
<text x="405.9" y="180.1">C</text>
<text x="4.1" y="249.2">D</text>
<text x="405.9" y="249.2">D</text>
<text x="41.6" y="287.5">1</text>
<text x="110.8" y="287.5">2</text>
<text x="179.9" y="287.5">3</text>
<text x="249.1" y="287.5">4</text>
<text x="318.2" y="287.5">5</text>
</g>
<g font-size="3.2" fill="#000080">
<text x="40.4" y="22.4">J-FM</text>
<text x="334.9" y="23.8">D2</text>
<text x="73" y="27.7">J-V/OCT</text>
<text x="334.9" y="27">SM4007PL</text>
<text x="83" y="42">POT-FINE</text>
<text x="334.1" y="41.5">10uF</text>
<text x="334.1" y="38.3">U1</text>
<text x="37.4" y="45.3">POT-ATT</text>
<text x="88.8" y="45.4">50K</text>
<text x="38.6" y="48.9">1M</text>
<text x="111.3" y="49">POT-COARSE</text>
<text x="117" y="52.4">50K</text>
<text x="334.1" y="52.4">U2</text>
<text x="39.2" y="59.7">R1</text>
<text x="65.6" y="59.7">R2</text>
<text x="334.1" y="55.6">10uF</text>
<text x="39.2" y="62.6">100k</text>
<text x="65.6" y="62.6">100k</text>
<text x="95.6" y="64.9">R3</text>
<text x="231.8" y="63">1uF</text>
<text x="238.6" y="63">C8</text>
<text x="327.8" y="63">D1 SM4007PL</text>
<text x="40.1" y="71.8">1M</text>
<text x="95.6" y="67.9">1M</text>
<text x="221.9" y="68.3">C9</text>
<text x="244.9" y="70">200k</text>
<text x="244.9" y="66.8">R22</text>
<text x="40.4" y="75.3">POT-AMOUNT</text>
<text x="123.8" y="75">100k</text>
<text x="123.8" y="72">R4</text>
<text x="222.9" y="73.6">100nF</text>
<text x="47.6" y="93.2">R5</text>
<text x="67" y="94.9">R6</text>
<text x="250.1" y="94.7">U6</text>
<text x="97" y="96.7">R7</text>
<text x="125.2" y="100.2">R8</text>
<text x="250.1" y="98.2">TL072CDT</text>
<text x="312" y="99.7">10k</text>
<text x="312" y="96.5">R31</text>
<text x="330.4" y="101.8">R32</text>
<text x="219.1" y="107">10k</text>
<text x="219.1" y="103.5">R23</text>
<text x="330.4" y="105.3">1k</text>
<text x="321.5" y="112.4">D7</text>
<text x="55.7" y="119.5">1.5k</text>
<text x="211" y="115.8">D4</text>
<text x="246.6" y="115.9">C10</text>
<text x="321.5" y="117.7">D8</text>
<text x="80" y="123.3">R11</text>
<text x="247.6" y="121.2">100nF</text>
<text x="288.1" y="123">D9</text>
<text x="303.1" y="124.7">22k</text>
<text x="303.1" y="121.5">R33</text>
<text x="318" y="124.7">D10</text>
<text x="332" y="120.5">D11</text>
<text x="347.2" y="124.7">22k</text>
<text x="347.2" y="121.5">R34</text>
<text x="360.2" y="120.5">D12</text>
<text x="57.9" y="126.5">R9</text>
<text x="80" y="126.4">1M</text>
<text x="227.9" y="127.5">D5</text>
<text x="240.2" y="131.7">10k</text>
<text x="240.2" y="128.2">R24</text>
<text x="42.8" y="137.2">1k</text>
<text x="42.8" y="134">R10</text>
<text x="64.8" y="132.8">Q1</text>
<text x="319.9" y="133.5">R35</text>
<text x="319.9" y="137.1">1k</text>
<text x="344.3" y="137.1">R36</text>
<text x="151.7" y="142.9">J-PWM</text>
<text x="223.7" y="142.3">200k</text>
<text x="223.7" y="139.1">R25</text>
<text x="236.8" y="138.1">D6</text>
<text x="304.7" y="142.4">560</text>
<text x="305.7" y="138.8">R37</text>
<text x="344.3" y="140.3">560</text>
<text x="73.7" y="154.8">MMBT3904-C20526</text>
<text x="73.7" y="151.6">Q3</text>
<text x="206.9" y="153">R26</text>
<text x="222.2" y="153">C11</text>
<text x="318" y="151.2">D13</text>
<text x="333.9" y="151.2">D14R38</text>
<text x="340.2" y="154.7">10k</text>
<text x="121.9" y="158.3">POT-DEPTHS</text>
<text x="153.1" y="158.2">POT-WIDTH</text>
<text x="207" y="156.5">200k</text>
<text x="222.2" y="156.2">1uF</text>
<text x="314.5" y="158.2">C14</text>
<text x="134.1" y="163.5">250k</text>
<text x="160.3" y="163.5">100K</text>
<text x="312.8" y="167.1">100nF</text>
<text x="337.3" y="165.3">R39</text>
<text x="337.3" y="168.5">33k</text>
<text x="45.5" y="175.9">C2</text>
<text x="71.1" y="177.7">C1</text>
<text x="93.2" y="175.9">D3</text>
<text x="153.8" y="177.3">68k</text>
<text x="153.8" y="174.1">R16</text>
<text x="210.5" y="174.1">R27</text>
<text x="210.6" y="177.6">1k</text>
<text x="227.9" y="177.7">R28</text>
<text x="245.1" y="178.4">TRI</text>
<text x="44.7" y="181.2">100nF</text>
<text x="70.6" y="180.9">2.2nF</text>
<text x="142.6" y="183.2">R17</text>
<text x="155.8" y="183.2">R18</text>
<text x="227.9" y="180.9">68k</text>
<text x="142.6" y="186.4">15k</text>
<text x="155.8" y="186.4">100k</text>
<text x="201.7" y="186.5">C12</text>
<text x="227.9" y="191.8">R29</text>
<text x="340.1" y="189.9">U8</text>
<text x="203.5" y="193.5">100nF</text>
<text x="227.9" y="195">82k</text>
<text x="340.1" y="193.4">TL072CDT</text>
<text x="85" y="198.8">CD40106</text>
<text x="106.9" y="199.2">U3</text>
<text x="132" y="200.6">C6</text>
<text x="232.8" y="203">R30</text>
<text x="233.4" y="198.8">1k</text>
<text x="311.9" y="202.6">R40</text>
<text x="41.3" y="209.4">1uF</text>
<text x="47.3" y="204.1">U4</text>
<text x="132.9" y="205.9">100nF</text>
<text x="311.9" y="205.8">10k</text>
<text x="35.9" y="214.7">R12</text>
<text x="42" y="212.9">C3</text>
<text x="53.7" y="211.2">TL072</text>
<text x="342.7" y="211.2">C15</text>
<text x="34" y="218.2">100k</text>
<text x="96.7" y="220">C4</text>
<text x="230.7" y="219.9">TL072CDT</text>
<text x="230.7" y="216.4">U7</text>
<text x="330.2" y="219.7">33k</text>
<text x="330.2" y="216.5">R41</text>
<text x="337.5" y="216.5">100nF</text>
<text x="90.6" y="225.3">100nF</text>
<text x="46.4" y="230.6">R13</text>
<text x="125.7" y="232.3">100k</text>
<text x="131" y="228.8">R19</text>
<text x="160.2" y="232.2">TL072CDT</text>
<text x="160.5" y="229">U5</text>
<text x="333.7" y="233.7">1k</text>
<text x="333.7" y="230.5">R42</text>
<text x="45.6" y="234.1">33k</text>
<text x="62.1" y="237.6">R14</text>
<text x="75.8" y="237.6">C5</text>
<text x="128.4" y="239.6">R20</text>
<text x="226.3" y="237.6">C13</text>
<text x="62.1" y="240.8">100k</text>
<text x="75.8" y="240.8">100nF</text>
<text x="128.4" y="242.9">68k</text>
<text x="228.2" y="242.9">100nF</text>
<text x="346.5" y="241.1">SIN</text>
<text x="65.6" y="251.7">R15</text>
<text x="156.7" y="250">C7</text>
<text x="65.6" y="254.9">1k</text>
<text x="143.4" y="253.5">R21</text>
<text x="143.4" y="257">1k</text>
<text x="157.6" y="255.3">100nF</text>
<text x="79.1" y="262.3">SAW</text>
<text x="166.6" y="267.6">PULSE</text>
</g>
<text font-size="3.2" fill="#008484" x="301.5" y="32">J1</text>
<g font-size="3.2" fill="#f00">
<text x="234.2" y="79.3" transform="rotate(-90 234.2 79.3)">4</text>
<text x="236" y="88.9" transform="rotate(-90 236 88.9)">VCC-</text>
<text x="246.6" y="106.4" transform="rotate(-90 246.6 106.4)">VCC+</text>
<text x="244.8" y="109.9" transform="rotate(-90 244.8 109.9)">8</text>
<text x="324.2" y="174.6" transform="rotate(-90 324.2 174.6)">4</text>
<text x="326" y="184.1" transform="rotate(-90 326 184.1)">VCC-</text>
<text x="56.1" y="194" transform="rotate(-90 56.1 194)">4</text>
<text x="57.9" y="203.5" transform="rotate(-90 57.9 203.5)">VCC-</text>
<text x="214.8" y="201" transform="rotate(-90 214.8 201)">4</text>
<text x="336.5" y="201.7" transform="rotate(-90 336.5 201.7)">VCC+</text>
<text x="103.7" y="205.2" transform="rotate(-90 103.7 205.2)">VDD</text>
<text x="334.8" y="205.2" transform="rotate(-90 334.8 205.2)">8</text>
<text x="102" y="210.7" transform="rotate(-90 102 210.7)">14</text>
<text x="144.3" y="213.4" transform="rotate(-90 144.3 213.4)">4</text>
<text x="216.6" y="210.6" transform="rotate(-90 216.6 210.6)">VCC-</text>
<text x="68.4" y="221.1" transform="rotate(-90 68.4 221.1)">VCC+</text>
<text x="66.7" y="224.6" transform="rotate(-90 66.7 224.6)">8</text>
<text x="146" y="222.9" transform="rotate(-90 146 222.9)">VCC-</text>
<text x="225.4" y="231.6" transform="rotate(-90 225.4 231.6)">8</text>
<text x="227.2" y="228.1" transform="rotate(-90 227.2 228.1)">VCC+</text>
<text x="154.9" y="244" transform="rotate(-90 154.9 244)">8</text>
<text x="156.6" y="240.5" transform="rotate(-90 156.6 240.5)">VCC+</text>
</g>
<g font-size="3.2" fill="#00f">
<text x="237.8" y="79.3" transform="rotate(-90 237.8 79.3)">3</text>
<text x="241.3" y="79.3" transform="rotate(-90 241.3 79.3)">2</text>
<text x="244.8" y="79.3" transform="rotate(-90 244.8 79.3)">1</text>
<text x="239.5" y="89.1" transform="rotate(-90 239.5 89.1)">1IN+</text>
<text x="243.1" y="88" transform="rotate(-90 243.1 88)">1IN-</text>
<text x="246.6" y="89.6" transform="rotate(-90 246.6 89.6)">1OUT</text>
<text x="236" y="106.4" transform="rotate(-90 236 106.4)">2IN+</text>
<text x="239.5" y="106.4" transform="rotate(-90 239.5 106.4)">2IN-</text>
<text x="243.1" y="106.4" transform="rotate(-90 243.1 106.4)">2OUT</text>
<text x="234.2" y="109.9" transform="rotate(-90 234.2 109.9)">5</text>
<text x="237.8" y="109.9" transform="rotate(-90 237.8 109.9)">6</text>
<text x="241.3" y="109.9" transform="rotate(-90 241.3 109.9)">7</text>
<text x="327.7" y="174.6" transform="rotate(-90 327.7 174.6)">3</text>
<text x="331.3" y="174.6" transform="rotate(-90 331.3 174.6)">2</text>
<text x="334.8" y="174.6" transform="rotate(-90 334.8 174.6)">1</text>
<text x="329.5" y="184.4" transform="rotate(-90 329.5 184.4)">1IN+</text>
<text x="333" y="183.2" transform="rotate(-90 333 183.2)">1IN-</text>
<text x="336.5" y="184.9" transform="rotate(-90 336.5 184.9)">1OUT</text>
<text x="84.3" y="188.7" transform="rotate(-90 84.3 188.7)">6</text>
<text x="87.8" y="188.7" transform="rotate(-90 87.8 188.7)">5</text>
<text x="91.4" y="188.7" transform="rotate(-90 91.4 188.7)">4</text>
<text x="94.9" y="188.7" transform="rotate(-90 94.9 188.7)">3</text>
<text x="98.4" y="188.7" transform="rotate(-90 98.4 188.7)">2</text>
<text x="102" y="188.7" transform="rotate(-90 102 188.7)">1</text>
<text x="59.6" y="194" transform="rotate(-90 59.6 194)">3</text>
<text x="63.1" y="194" transform="rotate(-90 63.1 194)">2</text>
<text x="66.7" y="194" transform="rotate(-90 66.7 194)">1</text>
<text x="86.1" y="194.2" transform="rotate(-90 86.1 194.2)">3Y</text>
<text x="89.6" y="194.4" transform="rotate(-90 89.6 194.4)">3A</text>
<text x="93.1" y="194.2" transform="rotate(-90 93.1 194.2)">2Y</text>
<text x="96.7" y="194.4" transform="rotate(-90 96.7 194.4)">2A</text>
<text x="100.2" y="194.2" transform="rotate(-90 100.2 194.2)">1Y</text>
<text x="103.7" y="194.4" transform="rotate(-90 103.7 194.4)">1A</text>
<text x="61.4" y="203.8" transform="rotate(-90 61.4 203.8)">1IN+</text>
<text x="64.9" y="202.6" transform="rotate(-90 64.9 202.6)">1IN-</text>
<text x="218.4" y="201" transform="rotate(-90 218.4 201)">3</text>
<text x="221.9" y="201" transform="rotate(-90 221.9 201)">2</text>
<text x="225.4" y="201" transform="rotate(-90 225.4 201)">1</text>
<text x="326" y="201.7" transform="rotate(-90 326 201.7)">2IN+</text>
<text x="329.5" y="201.7" transform="rotate(-90 329.5 201.7)">2IN-</text>
<text x="333" y="201.7" transform="rotate(-90 333 201.7)">2OUT</text>
<text x="68.4" y="204.3" transform="rotate(-90 68.4 204.3)">1OUT</text>
<text x="80.8" y="208.7" transform="rotate(-90 80.8 208.7)">8</text>
<text x="82.5" y="205.2" transform="rotate(-90 82.5 205.2)">4Y</text>
<text x="84.3" y="208.7" transform="rotate(-90 84.3 208.7)">9</text>
<text x="86.1" y="205.2" transform="rotate(-90 86.1 205.2)">4A</text>
<text x="89.6" y="205.2" transform="rotate(-90 89.6 205.2)">5Y</text>
<text x="93.1" y="205.2" transform="rotate(-90 93.1 205.2)">5A</text>
<text x="96.7" y="205.2" transform="rotate(-90 96.7 205.2)">6Y</text>
<text x="100.2" y="205.2" transform="rotate(-90 100.2 205.2)">6A</text>
<text x="223.7" y="209.7" transform="rotate(-90 223.7 209.7)">1IN-</text>
<text x="324.2" y="205.2" transform="rotate(-90 324.2 205.2)">5</text>
<text x="327.7" y="205.2" transform="rotate(-90 327.7 205.2)">6</text>
<text x="331.3" y="205.2" transform="rotate(-90 331.3 205.2)">7</text>
<text x="87.8" y="210.7" transform="rotate(-90 87.8 210.7)">10</text>
<text x="91.4" y="210.7" transform="rotate(-90 91.4 210.7)">11</text>
<text x="94.9" y="210.7" transform="rotate(-90 94.9 210.7)">12</text>
<text x="98.4" y="210.7" transform="rotate(-90 98.4 210.7)">13</text>
<text x="147.8" y="213.4" transform="rotate(-90 147.8 213.4)">3</text>
<text x="151.3" y="213.4" transform="rotate(-90 151.3 213.4)">2</text>
<text x="154.9" y="213.4" transform="rotate(-90 154.9 213.4)">1</text>
<text x="220.1" y="210.9" transform="rotate(-90 220.1 210.9)">1IN+</text>
<text x="227.2" y="211.3" transform="rotate(-90 227.2 211.3)">1OUT</text>
<text x="57.9" y="221.1" transform="rotate(-90 57.9 221.1)">2IN+</text>
<text x="61.4" y="221.1" transform="rotate(-90 61.4 221.1)">2IN-</text>
<text x="64.9" y="221.1" transform="rotate(-90 64.9 221.1)">2OUT</text>
<text x="56.1" y="224.6" transform="rotate(-90 56.1 224.6)">5</text>
<text x="59.6" y="224.6" transform="rotate(-90 59.6 224.6)">6</text>
<text x="63.1" y="224.6" transform="rotate(-90 63.1 224.6)">7</text>
<text x="149.6" y="223.2" transform="rotate(-90 149.6 223.2)">1IN+</text>
<text x="153.1" y="222" transform="rotate(-90 153.1 222)">1IN-</text>
<text x="156.6" y="223.7" transform="rotate(-90 156.6 223.7)">1OUT</text>
<text x="214.8" y="231.6" transform="rotate(-90 214.8 231.6)">5</text>
<text x="216.6" y="228.1" transform="rotate(-90 216.6 228.1)">2IN+</text>
<text x="218.4" y="231.6" transform="rotate(-90 218.4 231.6)">6</text>
<text x="220.1" y="228.1" transform="rotate(-90 220.1 228.1)">2IN-</text>
<text x="221.9" y="231.6" transform="rotate(-90 221.9 231.6)">7</text>
<text x="223.7" y="228.1" transform="rotate(-90 223.7 228.1)">2OUT</text>
<text x="144.3" y="244" transform="rotate(-90 144.3 244)">5</text>
<text x="146" y="240.5" transform="rotate(-90 146 240.5)">2IN+</text>
<text x="147.8" y="244" transform="rotate(-90 147.8 244)">6</text>
<text x="149.6" y="240.5" transform="rotate(-90 149.6 240.5)">2IN-</text>
<text x="151.3" y="244" transform="rotate(-90 151.3 244)">7</text>
<text x="153.1" y="240.5" transform="rotate(-90 153.1 240.5)">2OUT</text>
</g>
<g font-size="3.2">
<text x="80.8" y="188.7" transform="rotate(-90 80.8 188.7)">7</text>
<text x="82.5" y="196.7" transform="rotate(-90 82.5 196.7)">VSS</text>
</g>
<g font-size="2.8" fill="#840000">
<text x="347.6" y="30.9">+12V</text>
<text x="284.8" y="37">10</text>
<text x="286.5" y="40.5">8</text>
<text x="296" y="38.3">+12V +12V</text>
<text x="296" y="41.9">GND</text>
<text x="305.7" y="41.9">GND</text>
<text x="318.6" y="40.5">7</text>
<text x="318.6" y="37">9</text>
<text x="286.5" y="47.6">4</text>
<text x="286.5" y="44">6</text>
<text x="296" y="45.4">GND</text>
<text x="305.7" y="45.4">GND</text>
<text x="318.6" y="47.6">3</text>
<text x="318.6" y="44">5</text>
<text x="72.8" y="48.8">-12V</text>
<text x="286.5" y="51.1">2</text>
<text x="296" y="52.4">-12V -12V</text>
<text x="296" y="48.9">GND</text>
<text x="305.7" y="48.9">GND</text>
<text x="318.6" y="51.1">1</text>
<text x="102.5" y="55.6">-12V</text>
<text x="347.6" y="59.1">-12V</text>
<text x="214.3" y="77">-12V</text>
<text x="260.4" y="112.3">+12V</text>
<text x="271.7" y="128.2">-12V</text>
<text x="375.1" y="128.2">+12V</text>
<text x="251.6" y="145.8">-12V</text>
<text x="153.6" y="165.2">+12V</text>
<text x="167.7" y="165.2">-12V</text>
<text x="302.5" y="172.3">-12V</text>
<text x="37.9" y="182.9">-12V</text>
<text x="193.2" y="198.7">-12V</text>
<text x="350.4" y="207.6">+12V</text>
<text x="124.4" y="211.1">-12V</text>
<text x="98.9" y="226.6">+12V</text>
<text x="77" y="230.5">+12V</text>
<text x="241" y="234">+12V</text>
<text x="170.5" y="246.4">+12V</text>
</g>
<text font-size="2.8" x="95.4" y="129.9">+12V</text>
<g font-size="2.1" fill="#a54b4b">
<text x="31.1" y="34.9" transform="rotate(-90 31.1 34.9)">P3</text>
<text x="34.6" y="34.9" transform="rotate(-90 34.6 34.9)">P2</text>
<text x="38.1" y="34.9" transform="rotate(-90 38.1 34.9)">P1</text>
<text x="62.8" y="40.2" transform="rotate(-90 62.8 40.2)">P3</text>
<text x="66.3" y="40.2" transform="rotate(-90 66.3 40.2)">P2</text>
<text x="69.9" y="40.2" transform="rotate(-90 69.9 40.2)">P1</text>
<text x="142.2" y="149.6" transform="rotate(-90 142.2 149.6)">P3</text>
<text x="145.7" y="149.6" transform="rotate(-90 145.7 149.6)">P2</text>
<text x="149.2" y="149.6" transform="rotate(-90 149.2 149.6)">P1</text>
<text x="244.5" y="199" transform="rotate(-90 244.5 199)">P3</text>
<text x="248" y="199" transform="rotate(-90 248 199)">P2</text>
<text x="251.5" y="199" transform="rotate(-90 251.5 199)">P1</text>
<text x="330.3" y="235.8">P3</text>
<text x="330.3" y="239.3">P2</text>
<text x="330.3" y="242.9">P1</text>
<text x="62.2" y="257">P3</text>
<text x="62.2" y="260.5">P2</text>
<text x="150.4" y="260.5">P3</text>
<text x="62.2" y="264">P1</text>
<text x="150.4" y="267.6">P1</text>
<text x="150.4" y="264">P2</text>
</g>
</svg>
